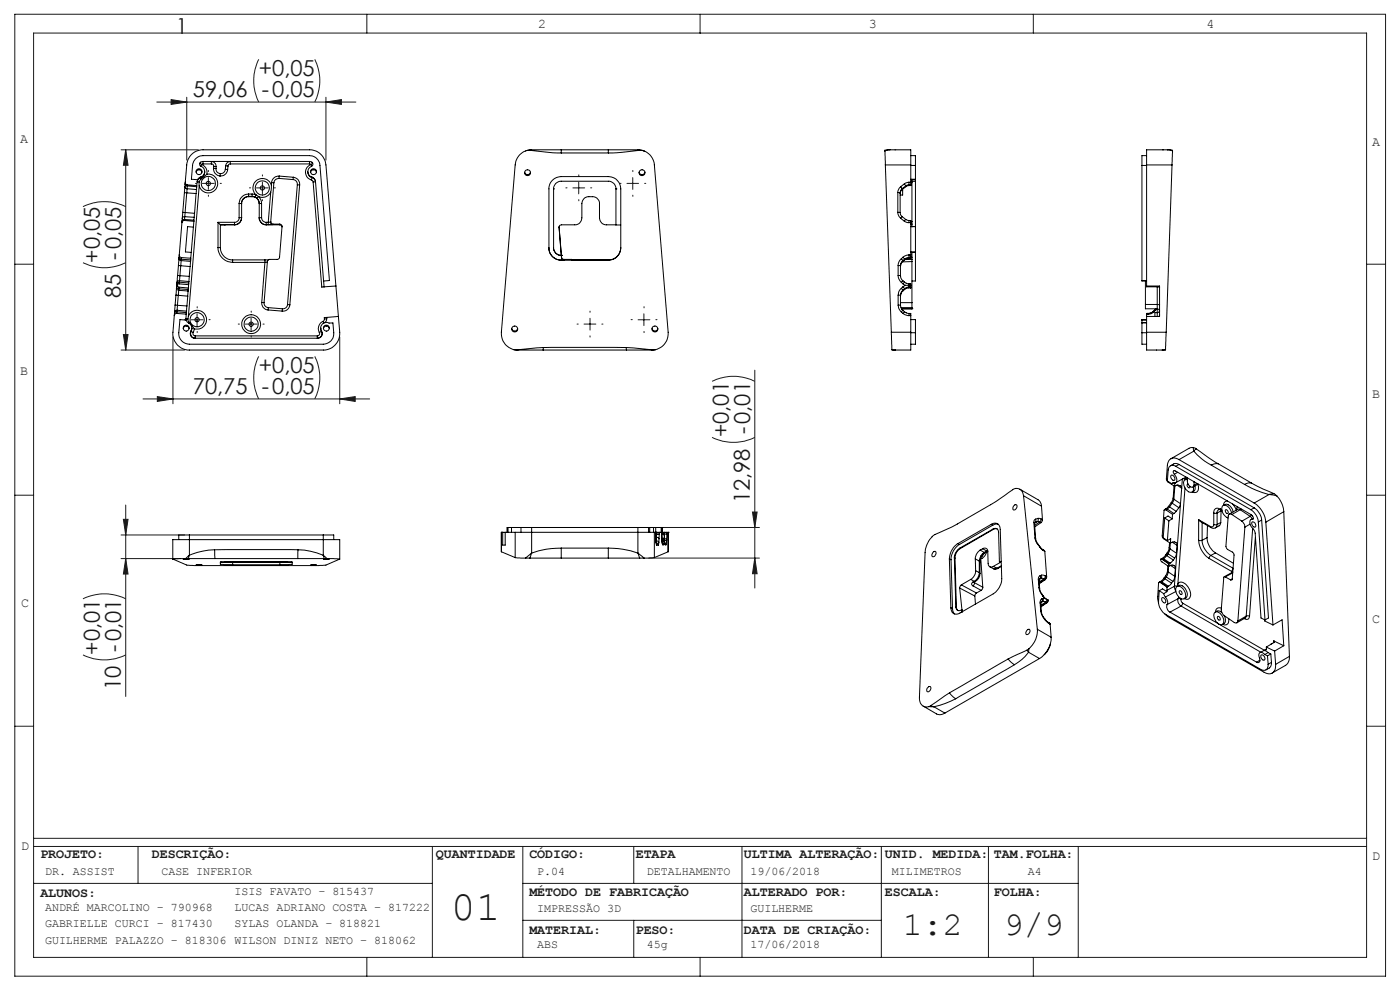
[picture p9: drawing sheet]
<svg xmlns="http://www.w3.org/2000/svg" width="297mm" height="210mm" viewBox="0 0 297 210" stroke-linecap="round" stroke-linejoin="round" font-family="sans-serif">
<g fill="none" stroke="#191924" stroke-width=".21">
<path d="M3.1 3h290.8v204.1h-290.8zM7.1 7h282.8v196.1h-282.8zM54.9 12.6a10.2 10.2 0 0 0 0 9.1M66.8 12.6a10.2 10.2 0 0 1 0 9.1M77.8 3v4M148.5 3v4M219.2 3v4M25.7 31.8h16.4M26.7 31.8l.5 3.3h-1zM26.7 31.8v42.5M33.3 21.7h42.2M36.3 21.1l3.3 .6-3.3 .4z"/>
<path d="M39.6 20.6v13.4M42.9 38.9h2.5M44.2 37.7v2.5M54.4 39.9h2.5M55.7 38.6v2.5M69.1 20.6v13.4M69.1 21.7l3.3-.6v1zM121.5 39.9h2.5M122.8 38.6v2.5M133 38.9h2.5M134.2 37.7v2.5M3.1 56h4"/>
<path d="M17.6 55.7a10.2 10.2 0 0 0 9.1 0M17.6 43.8a10.2 10.2 0 0 1 9.1 0M289.9 56h4M25.7 74.3h13.5M26.2 71h1l-.5 3.3zM36.7 71.5v14.1M40.6 67.8h2.5M41.8 66.6v2.5M52 68.7h2.5M53.3 67.5v2.5M54.9 75.6a10.2 10.2 0 0 0 0 9M66.8 75.6a10.2 10.2 0 0 1 0 9"/>
<path d="M72.1 71.5v14.1M123.9 68.7h2.5M125.2 67.5v2.5M135.4 67.8h2.5M136.6 66.6v2.5M160.1 78.5v46.2M30.3 84.6h48.1M33.4 84.1l3.3 .5-3.3 .6zM72.1 84.6l3.3-.5v1.1zM151.1 92.8a10.2 10.2 0 0 0 9 0M151.1 80.9a10.2 10.2 0 0 1 9 0M3.1 105h4"/>
<path d="M25.7 113.5h13.5M25.7 118.5h12.6M26.2 110.2h1l-.5 3.3zM26.7 118.5l.5 3.3h-1zM26.7 107.1v40.6M137.6 118.4h23.5M139.7 111.9h21.4M159.6 108.6h1l-.5 3.3zM160.1 118.4l.5 3.3h-1zM289.9 105h4M17.6 138.9a10.2 10.2 0 0 0 9.1 0M17.6 127a10.2 10.2 0 0 1 9.1 0"/>
<path d="M3.1 154h4M289.9 154h4M7.1 179.6h282.8M7.1 177.8h282.8M29.3 179.6v7.8M91.7 179.6v23.5M110.9 179.6v23.5M134.4 179.6v7.8M157.4 179.6v23.5M187 179.6v23.5M209.7 179.6v23.5M228.7 179.6v23.5"/>
<path d="M7.1 187.4h84.6M110.9 187.4h117.8M110.9 195.2h76.1M134.4 195.2v7.9M77.8 203.1v4M148.5 203.1v4M219.2 203.1v4"/>
</g>
<g fill="none" stroke="#191924" stroke-width=".21" stroke-dasharray="15.2 1.3 1.3 1.3">
<path d="M41.7 38.9h-.2M44.2 36.4v-.2M46.7 38.9h.3M53.2 39.8h-.3M55.7 37.3v-.2M58.2 39.8h.2M120.3 39.8h-.3M122.8 37.3v-.2M125.3 39.8h.2M131.8 38.9h-.3M134.3 36.4v-.2M136.8 38.9h.2"/>
<path d="M44.2 41.4v.3M55.7 42.3v.3M122.8 42.3v.3M134.3 41.4v.3M39.3 67.8h-.2M41.8 65.3v-.2M41.8 70.3v.3M44.3 67.8h.3M50.8 68.7h-.3M53.3 66.2v-.2M53.3 71.2v.3M55.8 68.7h.2"/>
<path d="M122.7 68.7h-.3M125.2 66.2v-.2M125.2 71.2v.3M127.7 68.7h.2M134.1 67.8h-.2M136.6 65.3v-.2M136.6 70.3v.3M139.1 67.8h.3"/>
</g>
<g fill="#191924">
<path d="M36.3 21.1l3.3 .6-3.3 .4zM69.1 21.7l3.3-.6v1z"/>
<path d="M33.4 84.1l3.3 .5-3.3 .6zM72.1 84.6l3.3-.5v1.1z"/>
<path d="M160.1 118.4l.5 3.3h-1zM159.6 108.6h1l-.5 3.3z"/>
<path d="M26.7 31.8l.5 3.3h-1zM26.2 71h1l-.5 3.3zM26.2 110.2h1l-.5 3.3zM26.7 118.5l.5 3.3h-1z"/>
</g>
<g fill="none" stroke="#000" stroke-width=".21">
<path d="M39.2 39.6l.2 .4h.3M39.2 39.6l-.1 1.2M39.3 39l.2 .4h.2M39.3 39l-.1 .6M39.3 38.7a.49 .49 0 0 0 .5 .5M39.3 38.7l.3-3.7a3.4 3.4 0 0 1 3.5-3.2h22.6a3.5 3.5 0 0 1 3.4 3.2l2.2 25.7M39.3 38.7v.3M39.7 39.4l2 .2M39.7 39.4v.6M39.8 39.2l-.1 .2M39.8 39.2l1.9 .2M41.6 36.5a.6 .6 0 0 1 .6-.5 .6 .6 0 0 1 .6 .5"/>
<path d="M41.7 39.4v.2M41.7 39.6v.6M41.8 38.6h.5M41.9 38.1l-1.3-.1 .3-2.9a2.23 2.23 0 0 1 2.2-2.1h22.6a2.21 2.21 0 0 1 2.2 2.1l2 24.4-1.2 .1M41.9 38.1h.1M41.9 38.1l-.2 1.3M42.3 38.6v.8M42.3 39.4l-2.3 27.7M42.4 34.6l.4 .3M42.5 37.6l-.6 .5M42.5 37.7l-.4 .3-.2 .4M42.5 37.7l.1 .3"/>
<path d="M42.5 37.6v.1M42.6 38l-.3 .6M42.8 34.9a1.72 1.72 0 0 1 1.1 2.1M42.8 34.9l-.2 .4M43.1 34.2a.57 .57 0 0 0-.7 .5 .57 .57 0 0 0 .5 .7 1.21 1.21 0 0 1 .5 1.2 1.21 1.21 0 0 1-.9 1M43.1 34.2v.6M43.1 34.8l-.3 .1M43.1 34.2h22.6M43.1 34.8h1.7M43.4 36.4a1.15 1.15 0 0 1-.9 1.3M43.9 37l-1.3 1M43.9 37a1.99 1.99 0 0 1 2.2 1.6 1.99 1.99 0 0 1-1.5 2.3 1.99 1.99 0 0 1-2.3-1.5"/>
<path d="M44.8 34.8v-.4a.83 .83 0 0 1 1.1 .9M44.8 34.8a.44 .44 0 0 1 .5 .5M45.3 35.7a1.53 1.53 0 0 0 1.4 1.7M45.3 35.7l.5 .1M45.3 35.3h.6M45.3 35.3v.4M45.8 35.8a.97 .97 0 0 0 .9 1M45.9 35.3l-.1 .5M46.7 36.8v.6M47.8 35.9a.97 .97 0 0 1-1.1 .9M47.8 35.9l.5 .1M47.9 35.2h.5"/>
<path d="M47.9 35.2l-.1 .7M48.3 36a1.52 1.52 0 0 1-1.6 1.4M48.4 35.2l-.1 .8M48.9 34.8v-.4a.75 .75 0 0 0-1 .8M48.9 34.8a.43 .43 0 0 0-.5 .4M48.9 34.8h16.8M57.6 39.3a2.01 2.01 0 0 0-3-1.1 2.01 2.01 0 0 0-.3 3.1M57.6 39.3l-.2 1.5M57.6 38.7l.5 .1M57.6 38.7v.6M58.1 38.8l-.7 8.2M59.2 37.8a1.03 1.03 0 0 0-1.1 1"/>
<path d="M59.2 37.8l3 .3M59.2 37.4a1.53 1.53 0 0 0-1.6 1.3M59.2 37.4v.4M59.2 37.4l3 .2M62.2 38.1a.97 .97 0 0 1 .9 1.1M62.2 37.6v.5M62.2 37.6a1.47 1.47 0 0 1 1.4 1.6M63.1 39.2h.5M63.1 39.2l-2.1 25.4M63.6 39.2l-2.1 25.5M65.3 36.4a1.25 1.25 0 0 0 .9 1.3M65.7 34.2a.58 .58 0 0 1 .6 .5 .58 .58 0 0 1-.4 .7 1.19 1.19 0 0 0-.6 1.2 1.19 1.19 0 0 0 .9 1"/>
<path d="M65.7 34.2v.6M65.7 34.8l.3 .1M65.9 36.5a.62 .62 0 0 1 .6-.5 .62 .62 0 0 1 .6 .5M66 34.9a1.69 1.69 0 0 0-1.2 1.7 1.69 1.69 0 0 0 1.2 1.6M66 34.9l.1 .4M66 38.2l.4 .4M66.2 37.6l.5 .4 .2 .4 1.8 21.2M66.2 37.7a.7 .7 0 0 1 .7 .9h-.5M66.2 37.7l-.2 .5M66.2 37.6v.1M66.3 34.6l-.3 .3M66.4 38.6l1.9 22.3 .5-.1"/>
<path d="M111.3 36.5a.63 .63 0 0 0 .6 .5 .63 .63 0 0 0 .6-.5M112.4 31.9a3.3 3.3 0 0 0-3.1 3.1l-2.9 35.5a3.6 3.6 0 0 0 2.6 3.7M112.4 31.9l4.9 .5h1.8M112.8 31.8l-.4 .1M112.8 31.8h6.3M112.8 31.8l-1.1 .2M119.1 32.4h9.9M119.1 31.8v.6M119.1 31.8h9.9M129 31.8v.6M129 31.8h6.3M135.3 31.8l.4 .1"/>
<path d="M135.3 31.8l1.3 .2M135.6 36.5a.63 .63 0 0 0 .6 .5 .63 .63 0 0 0 .6-.5M135.7 31.9l-4.9 .5h-1.8M135.7 31.9l.9 .1M136.6 32a3.5 3.5 0 0 1 2.2 3l2.9 35.5a3.6 3.6 0 0 1-2.6 3.7M187.7 32l.1 3M187.7 31.9v.1M187.8 35h5.4M187.8 35l1.3 35.5M188.8 31.8h-1.1M188.8 31.8l-1.1 .2M188.8 31.8h4.4v3.2"/>
<path d="M189.8 31.8h.1M191.1 39.6l-.4 .4-.2 .8M191.1 39.6l.3 .4M191.8 39l.4 .4M191.8 39l-.7 .6M192.2 39.4l-.8 .6M192.2 39.6l-.8 .6M192.2 39.4v.2M192.8 38.7l-1 .3M192.8 38.7v.5M192.8 39.2l-.6 .2M192.8 39.4l-.6 .2"/>
<path d="M192.8 38.7h.4M192.8 39.2v.2M192.8 39.2h.4M193.2 38.7v.5M193.2 33h1v2.1M193.2 35v3.7M193.2 39.2v.2h-.4M193.2 35.1h1M193.2 38h1M193.2 38.8h.3M193.5 38.1v.7M193.5 38.8v8.2"/>
<path d="M194.2 38.2v.2M194.2 35.1v3h-1M194.2 38.4v21.2h-.7M194.2 38.4l-.7 .1M242.3 35.1h.9M242.3 35.1v24.5h.9M243.2 33h-.9v2.1M243.2 35h5.4M243.2 35v25.8h2.3M246.6 31.8h.1M247.6 31.8h.9l.2 .2M247.6 31.8l1.1 .2"/>
<path d="M247.6 31.8h-4.4v3.2M248.6 35l-1.2 35.5M248.7 32l-.1 3M37.5 59.9v.3M37.7 58.4l.5 .1M37.7 58.4l-.2 1.5M37.9 56.3l.4 .1M37.9 56.3l-.2 2.1M38 54.9l.1 .3 .3 .1M38 54.9l-.1 1.4M38 54.6l.1 .2 .4 .2M38 54.6v.3"/>
<path d="M38 54.1l.1 .3 .4 .2M38 54.1v.5M38.1 59.9h-.4l-.2 .3M38.1 59.5l-.3 .1-.3 .3M38.1 59.9l-.1 .3M38.1 59.9l1.9 .1M38.1 59.5v.4M38.1 59.5l2 .2M38.2 58.5l-.1 1M38.2 58.5l1.9 .1M38.3 56.4l2 .1M38.3 56.4l-.1 2.1"/>
<path d="M38.4 55.3l-.1 1.1M38.4 55.3l2 .1M38.5 55l2 .1M38.5 55l-.1 .3M38.5 54.6v.4M38.5 54.6l2 .2M38.6 47.2l-.6 6.9M38.6 46.9v.3M38.7 46.3l-.1 .6M38.8 45l.5 .1M38.8 45l-.1 1.3M39.1 46.8h-.3l-.2 .4"/>
<path d="M39.1 40.8l.5 .1M39.1 46.8l2 .1M39.1 40.8l-.3 4.2M39.2 46.6h-.4l-.2 .3M39.2 46.6l-.1 .2M39.2 46.6l1.9 .1M39.2 46h-.4l-.1 .3M39.2 46v.6M39.2 46l2 .1M39.3 45.1l-.1 .9M39.3 45.1l2 .2M39.6 40.9l2 .2"/>
<path d="M39.6 40.9l-.3 4.2M39.7 40l-.1 .9M39.7 40l2 .2M40.1 59.7l-.1 .3M40.1 58.6v1.1M40.3 56.5l-.2 2.1M40.4 55.4l-.1 1.1M40.5 54.8v.3M40.5 55.1l-.1 .3M41 48.2l-1.2-.1-.5 5.3 1.3 .1M41.1 46.7v.2M41.1 46.9l-.6 7.9"/>
<path d="M41.2 46.1l-.1 .6M41.3 45.3l-.1 .8M41.6 41.1l-.3 4.2M41.7 40.2l-.1 .9M46.2 52.5a3.1 3.1 0 0 0 3.2 3.2M46.2 52.5h.5M46.2 47.2l.5 .5M46.2 47.2h3.5M46.2 47.2v5.3M46.7 47.7h.1M46.7 52.5a2.64 2.64 0 0 0 2.7 2.6M46.7 47.7h3"/>
<path d="M46.7 47.7v4.8M49.4 55.1v.6M49.4 55.1h6.8M49.4 55.7h6.8M49.7 47.2v.5M49.7 47.7h-3M49.7 47.7h.1M50.7 46.2a.96 .96 0 0 1-1 1M50.7 43.2h.6M50.7 46.2h.6M50.7 43.2v3M51.3 46.2a1.49 1.49 0 0 1-1.6 1.5"/>
<path d="M51.3 43.2v3M52.7 41.2a2.03 2.03 0 0 0-2 2M52.7 41.7a1.49 1.49 0 0 0-1.4 1.5M52.7 41.2v.5M52.7 41.7a1.43 1.43 0 0 0-1.4 1.5M52.7 41.2h.8M52.7 41.7h.8M52.7 41.7h.1M53.5 41.2l.8 .1M53.5 41.2v.5M53.5 41.7l.6 .1M53.5 41.7a1.43 1.43 0 0 1 1.5 1.5"/>
<path d="M53.5 41.7h.1M54.1 41.8l.4 .2M54.3 41.3l-.2 .5M54.3 41.3l.6 .4M54.5 42l.4 .7 .1 .5M54.9 41.7l-.4 .3M54.9 41.7l.5 .8 .1 .7M55 43.2h.5M55 46.2h.5M55 46.2a1.49 1.49 0 0 0 1.5 1.5M55 43.2v3M55.5 46.2a.96 .96 0 0 0 1 1"/>
<path d="M55.5 43.2v3M56.2 55.1h.7M56.2 55.1v.6M56.2 55.7l-.7 8.5M56.5 47.2v.5M56.5 47.7h2.8M56.5 47.7h.1M56.5 47.7h.4M56.5 47.2h.4M56.7 55.6l-.5 .1M56.9 47.2v.5M57.4 47.1a.44 .44 0 0 0 .5 .5"/>
<path d="M57.4 47l.2 .4 .3 .1M57.4 47.1l-.5 .1M57.4 40.8a1.94 1.94 0 0 1-2.5 .9M57.4 47v.1M57.4 40.8l-.5 6.4M57.9 47.6l-1 .1M57.9 47.5v.1M57.9 47.5h1.4M59.3 47.5l.4 .2 .1 .4-.5 6.6-.4 .3h-1.7l-.5 .4-.7 8.8M59.3 47.7l.3 .1 .2 .3M59.3 47.5v.2M68.7 59.6l.1 1.2"/>
<path d="M116.5 52.6a2.53 2.53 0 0 0 2.6 2.6M117.4 40.1a1.57 1.57 0 0 1 1.7-1.7h9.9a1.57 1.57 0 0 1 1.7 1.7M117.4 52.6a1.57 1.57 0 0 0 1.7 1.6M117.4 52.6a1.63 1.63 0 0 0 1.7 1.6M117.4 40.1h.1M117.4 40.1v12.5M118.6 48.3l.5 5.9M118.6 48.3l.5 6.3M119.1 55.2a2.59 2.59 0 0 1-2.6-2.6v-12.5a2.59 2.59 0 0 1 2.6-2.6h9.9a2.65 2.65 0 0 1 2.7 2.6v12.5a2.65 2.65 0 0 1-2.7 2.6M119.1 54.2h.1M119.1 55.2h.5M119.1 55.2h9.9"/>
<path d="M119.1 54.2v.5M119.1 55.2h.1M119.1 54.7a.43 .43 0 0 0 .5 .5M119.1 54.6l.2 .4h.3M119.1 54.6v.1M119.6 55h1.6M119.6 55v.2M121.2 55.1h1M121.2 55l.3 .1M121.2 55v.1M122.2 55.1h.1M122.2 55.1h6.8"/>
<path d="M129 55.1h.1M129 55.1v.1M130.7 47.7h-2a1.43 1.43 0 0 1-1.5-1.5v-3a1.49 1.49 0 0 0-1.5-1.5 1.67 1.67 0 0 0-2.2 1.3l-.1 3.2a1.49 1.49 0 0 1-1.5 1.5h-2.8a.49 .49 0 0 0-.5 .6M130.7 40.1h.1M130.7 40.1v7.6h1M131.7 52.5a2.64 2.64 0 0 1-2.7 2.6M190.5 45l.1 .7 .5 .6M190.5 45l.5 .1M190.5 40.8l.5 .1M190.5 40.8v4.2M190.5 58.4a1.99 1.99 0 0 0 .7 1.5M190.5 58.4l.5 .1"/>
<path d="M190.5 56.3l.5 .1M190.5 56.3v2.1M191 45.1l.1 .5 .3 .4M191 40.9v4.2M191 58.5l.1 .4 .4 .6M191 56.4v2.1M191.1 46.3l.7 .6M191.2 40.4h.3M191.2 54.9a1.84 1.84 0 0 0-.7 1.4M191.2 54.9l.3 .4M191.2 59.9l.4 .3M191.4 40l-.3 .4-.1 .5"/>
<path d="M191.4 40.2l-.3 .4-.1 .5M191.4 46l-.3 .3M191.4 46l.8 .6M191.4 40v.2M191.5 40.1v.3M191.5 40.4v1h-.5M191.5 55.3l-.4 .6-.1 .5M191.5 55.4l-.4 .7-.1 .4M191.5 59.5l-.3 .4M191.5 59.5l.4 .4M191.5 55.3v.1M191.6 54.6l.3 .4"/>
<path d="M191.6 54.6l-.4 .3M191.8 46.9l1 .3M191.9 59.9l.9 .3M191.9 59.9l-.3 .3M191.9 55v.1M191.9 55l-.4 .3M191.9 55.1l-.4 .3M192.2 46.6l.6 .2M192.2 46.6l-.4 .3M192.8 54.1h-.5l-.7 .5M192.8 54.6l-.5 .1-.4 .3M192.8 54.1v.5"/>
<path d="M192.8 54.8l-.9 .3M192.8 46.8h.4v.4M192.8 46.8v.4M192.8 47.2h.4M192.8 54.1h.3M192.8 54.6v.2M192.8 54.6h.3M192.8 54.8h.3M193.1 54.1h.1M193.1 54.6h.1M193.1 54.1v.5M193.1 54.6v.2"/>
<path d="M193.2 54.1v.5M193.2 54.6l-.1 .2M193.2 47.5h.3M193.2 47.2v6.9M193.2 48.1h1M193.2 53.4h1M193.2 53.5h1M193.2 47h.3M193.2 54.6h.3M193.5 55v.5M193.5 47v.5M193.5 54.6v.4"/>
<path d="M193.5 48.1h.1M193.5 47.5v.6M193.5 53.5v1.1M193.5 55.5v8.7M193.5 55l-1.5 .1M193.5 55.5l-2.1 .1M242.3 59.5h.9M243 59.6v5M37 66.5v.4M37 66.2v.3M37.1 64.7l.5 .1M37.1 64.7l-.1 1.5"/>
<path d="M37.3 62.6h.5M37.3 62.6l-.2 2.1M37.4 61.2l.2 .2 .3 .2M37.4 61.2l-.1 1.4M37.5 60.8l.1 .3 .3 .2M37.5 60.8l-.1 .4M37.5 66.5l-.3 .1-.2 .3M37.5 60.5h.1M37.5 60.5v.3M37.5 66.5l2 .1M37.5 60.2v.3M37.5 66.1l-.3 .1-.2 .3"/>
<path d="M37.5 66.1v.4M37.5 66.1l2 .2M37.6 65.8l-.4 .1-.2 .3M37.6 65.8l-.1 .3M37.6 65.8l1.9 .2M37.6 64.8v1M37.6 64.8l2.1 .1M37.8 62.6l2 .2M37.8 62.6l-.2 2.2M37.9 61.6l-.1 1M37.9 61.3l2 .1M37.9 61.6l2 .1"/>
<path d="M37.9 61.3v.3M38 60.9l-.1 .4M38 60.9l2 .2M38 60.2a.37 .37 0 0 0-.5 .3 .37 .37 0 0 0 .5 .4M38 60.2l2 .2M38.9 69.7a.62 .62 0 0 1 .6-.5 .62 .62 0 0 1 .6 .5M39.4 67.6l.5 .1M39.5 67.9l.2 .4a1.29 1.29 0 0 1 .8 1.9M39.5 67.9l-1.3-.1-.3 2.8a2.29 2.29 0 0 0 2.3 2.4h28.4a2.24 2.24 0 0 0 2.2-2.4l-.2-2.1h-.8a1.19 1.19 0 0 0-1.4 .3 1.19 1.19 0 0 0-.2 1.4M39.5 66.6v1.3M39.5 66.3v.3M39.5 66v.3"/>
<path d="M39.7 64.9l-.2 1.1M39.8 62.8l-.1 2.1M39.9 67.7l.2 .7M39.9 61.7l-.1 1.1M39.9 61.4v.3M40 61.1l-.1 .3M40 67.1a2 2 0 0 1 2.5-1.1 2 2 0 0 1 1.2 2.5 2 2 0 0 1-2.5 1.2M40 67.1l-.1 .6M40 60.4v.7M40 60v.4M40.1 68.4l1.1 1.3M40.1 68.4l-.1 .1"/>
<path d="M40.5 70.2a1 1 0 0 0 .9 1.5h26a.98 .98 0 0 0 .8-1.5M40.5 70.2v.1M40.5 70.3a.91 .91 0 0 0 .1 1 .91 .91 0 0 0 .8 .4v-.4M40.5 70.3l.5 .2M40.7 69.6l-.2 .7M41 70.5v.5l.4 .3M41.2 69.7l-.2 .8M41.4 71.3h25.9M55.5 64.2h.5M55.5 64.2a1.42 1.42 0 0 0 1.4 1.5M56 64.2a.96 .96 0 0 0 .9 1.1M56.9 65.7l3 .3"/>
<path d="M56.9 65.3v.4M56.9 65.3l3 .2M59.9 65.5v.5M61 64.6a.97 .97 0 0 1-1.1 .9M61 64.6l.5 .1M61.5 64.7a1.47 1.47 0 0 1-1.6 1.3M67.7 70.5v.5l-.4 .3M68.1 69.6l.1 .7M68.2 70.3a.9 .9 0 0 1 0 1 .9 .9 0 0 1-.9 .4v-.4M68.2 70.3l-.5 .2M68.2 70.2v.1M68.5 68.2a1.7 1.7 0 0 0-.8 2.3"/>
<path d="M68.5 68.2l.2 .3M68.6 69.7a.62 .62 0 0 1 .6-.5 .62 .62 0 0 1 .7 .5M68.8 67.7l-.3 .5M69.3 67.3a1 1 0 0 1-.4 1.2M69.3 67.3l-.5 .1v.3M69.3 67.6l-.5 .1M71.3 60.7l.8 9.8a3.5 3.5 0 0 1-3.5 3.8h-28.4a3.5 3.5 0 0 1-3.5-3.8l.3-3.6M71.3 60.7l-2.5 .1M71.8 67.1l-2.5 .2M108.6 69.7a.62 .62 0 0 0 .6 .5 .62 .62 0 0 0 .6-.5M109 74.2h.6M109 74.2l.9 .1"/>
<path d="M109.6 74.2l.3 .1M109.9 74.3h5.3M115.2 74.3h17.7M115.3 73.7h17.6M115.3 73.7l-5.7 .5M115.3 73.7l-.1 .6M132.9 73.7l5.6 .5M132.9 73.7v.6M132.9 74.3h5.4M138.3 69.7a.62 .62 0 0 0 .6 .5 .62 .62 0 0 0 .7-.5M138.5 74.2l-.2 .1M139.1 74.2h-.6"/>
<path d="M139.1 74.2l-.8 .1M189.1 70.5l.1 3.7M189.1 70.5h4.1M189.2 74.2l.7 .1M189.2 74.2h.1M190.5 64.7a1.99 1.99 0 0 0 .7 1.5M190.5 64.7l.5 .1M190.5 62.6h.5M190.5 62.6v2.1M191 64.8l.2 .5 .3 .5M191 62.6v2.2M191 64.2h2.5"/>
<path d="M191.1 65.3h2.4M191.2 61.2a1.84 1.84 0 0 0-.7 1.4M191.2 61.2l.3 .4M191.2 66.2l.4 .3M191.3 65.5h2.2M191.5 61.6l-.3 .4-.2 .6M191.5 61.7l-.3 .5-.2 .6M191.5 65.8l-.3 .4M191.5 65.8l.4 .3M191.5 61.6v.1M191.6 60.2l.5 .3M191.6 66.5l.4 .3 .8 .1"/>
<path d="M191.6 60.8l.3 .5M191.6 60.8l-.4 .4M191.9 66.1l.9 .4M191.9 66.1l-.3 .4M191.9 61.3l-.4 .3M191.9 61.4l-.4 .3M191.9 61.3v.1M192.1 60.5l-.5 .3M192.1 60.5h.7M192.8 66.5h.4v.4M192.8 60.5v.4M192.8 60.9l-.5 .1-.4 .3"/>
<path d="M192.8 60.2h.4v.3M192.8 61.1l-.9 .3M192.8 66.5v.4M192.8 60.2v.3M192.8 66.9h.3M192.8 60.5h.4M192.8 60.9h.3M192.8 60.9v.2M192.8 61.1h.3M193.1 66.9h.1M193.1 60.9h.1M193.1 60.2v.7"/>
<path d="M193.1 66.5v.4M193.1 60.9v.2M193.2 70.5v3.8h-3.3M193.2 60.5v.4M193.2 60.9l-.1 .2M193.2 66.9v3.6M193.2 70.6h1M193.2 67.8h1v2.8M193.5 64.2v1.1M193.5 65.5h.1M193.5 65.3v.2M194.2 70.6v2.4h-1"/>
<path d="M242.3 70.6v2.4h.9M242.3 68.4v.1M242.3 67.9v.5M242.3 70.6h.9M242.3 68.4h.9M242.3 68.5h.9M242.3 68.5v2.1M242.3 67.9h.9M243 64.6v.9h2.5M243 64.6h2.5M243.2 70.5v3.8h3.4M243.2 66.6l.1 .1"/>
<path d="M243.2 66.5h.1M243.2 66.5h.4M243.2 70.5h4.2M243.2 67.8l-.9 .1M243.2 60.7h2.8v6.4h-2.8M243.2 66.5v4M243.3 66.5h.1M243.3 66.7h.3M243.3 66.5v.2M243.6 66.5h.1M243.6 66.5v.2M244.6 66.1l-1 .4"/>
<path d="M244.6 66.3l-1 .4M244.6 66.1h.1M244.6 66.1v.2M244.9 65.8h.1M244.9 65.8l-.3 .3M244.9 66l-.3 .3M244.9 65.8v.2M245.2 65.5l-.3 .3M245.3 65.5l-.4 .5M245.4 74.3h.1M245.5 65.5l.4 .2 .1 .3M245.5 60.8l.5 .1"/>
<path d="M245.5 64.6l.5 .1M245.5 66.3h-.5v.8M245.5 64.6v.9M245.5 66.3v.8M245.5 60.8v3.8M245.5 65.5v.8M246 66.8l-.1 .3M246 65.9l-.2 .3-.3 .1M247.3 74.2l-.7 .1M247.3 74.2h.1M247.4 70.5l-.1 3.7M249.4 98.9a.98 .98 0 0 0-1-.1 .98 .98 0 0 0-.6 .9l-.1 2.3 .9 .6"/>
<path d="M249.4 98.9l16 9.2M250.1 97.5a1.49 1.49 0 0 0-1.6-.2 1.49 1.49 0 0 0-.8 1.4l-.2 3.1 .3 .4 1.4 .9M250.1 98.5l-.8-.2-1 .5M250.1 97.5l16 9.2M250.1 98.5l16 9.2M250.1 98.5l-.7 .4M253.1 94.9l.2 .8M253.1 94.9l-.9 .2-3.8 2.2M253.1 94.9l.7 .3M253.3 95.7l1.6 1.6 2.1 1.4M253.3 95.7l-3.2 1.8M253.8 95.2l-.5 .5"/>
<path d="M253.8 95.2l4.6 3.2M257 98.7l7 4.1M258.4 98.4h-.9l-.5 .3M258.4 98.4l7.1 4.1M36.7 118.6v-4.1h35.4v4.1M38.9 118.6h1.2zM39.4 118.5l-2.7 .1 2.9 1.3 1.5 .1 27.3-.1h.7l3-1.3M39.4 118.5h.5M39.9 118.5h5.7M40.2 117.8l-.3 .7M40.2 117.8l-.8 .7M40.2 113.5h-2.3v1"/>
<path d="M40.2 113.5v4.3M40.2 113.5h28.4M41.6 119.8h1.3zM45.5 116.6a14.8 14.8 0 0 0-5.3 1.2M45.5 116.6l.1 1.9M45.5 116.6h17.7M45.6 118.5h17.5M46.8 119.2l2.6 .1M47.7 119.2l1.7 .1M47.7 119.2h.1M49.4 119.2h-2.7l.1 .5 2.6 .1M49.4 119.8h10"/>
<path d="M49.4 119.2h10M49.4 119.3h10M49.4 119.2v.6M59.4 119.2h2.6l-.1 .5-2.5 .1M59.4 119.2v.6M61 119.2l-1.6 .1M61 119.2h.1M61.9 119.2l-2.5 .1M63.1 118.5h5.7M63.2 116.6l-.1 1.9M63.2 116.6a14.7 14.7 0 0 1 5.4 1.2M65.9 119.8h1.2z"/>
<path d="M68.6 117.8l.2 .7M68.6 117.8l.8 .7M68.6 113.5h2.2v1M68.6 113.5v4.3M68.6 118.6h1.3zM68.8 118.5h.6M69.4 118.5l2.7 .1M106.4 112.9h.1M106.4 112.9v4.1l2.9 1.3M106.4 112.9h2.9M106.6 112.9v2.7h.6v-2.7M107.8 111.9v1"/>
<path d="M108.5 111.9v1M109.3 112.9h29.5M109.3 118.3l2.2 .1M109.3 112.9v5.4M110.5 111.9h2.3M110.5 111.9h-2.9v1M110.5 111.9v1M111.5 118.4h.9M112.4 118.4h6.7M112.8 117.3l-.4 1.1M112.8 117.3l-1.3 1.1M112.8 111.9v5.4"/>
<path d="M112.8 111.9h22.5M119.1 116.3h-1.1a16.3 16.3 0 0 0-5.2 1M119.1 116.3v2.1M119.1 116.3h9.9M119.1 118.4h9.9M129 116.3v2.1M129 116.3h1.1a17.6 17.6 0 0 1 5.2 1M129 118.4h6.7M135.3 117.3l.4 1.1M135.3 117.3l1.3 1.1M135.3 111.9h2.3M135.3 111.9v5.4"/>
<path d="M135.7 118.4h.9M137.6 111.9v1M137.6 111.9h2.9M137.8 111.9v1M138.6 111.9v1M138.8 118.3l-2.2 .1M138.8 112.9h.5M138.8 112.9v5.4M139.1 111.9v1.4M139.1 113.3l.1 1M139.1 112.9h.1M139.1 113.3h.1"/>
<path d="M139.1 114h.2M139.1 113.3h.2M139.2 114.3v.7M139.2 115v.5M139.2 115l.1 .6M139.2 115.1l.3 .2 .2 .3M139.2 115h.1M139.2 114.7h.1M139.2 114.7l.6 .3M139.2 114.7v.3M139.3 114h.3l.2 .3M139.3 115.4v.2"/>
<path d="M139.3 114l-.1 .7M139.3 113.3v.7M139.3 113.3h.5M139.3 112.9h.5M139.3 115.6h.4M139.3 112.9v.4M139.8 115l-.1 .6M139.8 114.3v.7M139.8 113.3v1M139.8 112.9h.6M139.8 112.9v.4M140.3 111.9v1"/>
<path d="M140.4 113.3v1.2M140.4 112.9v.1M140.4 113.3h.5M140.4 113h.5M140.4 113h.1M140.4 113.3h.1M140.4 114.2l.5 .3M140.4 112.9v.5M140.4 112.9h.5M140.4 114.6l.3 .1 .2 .2M140.4 114.5l.1 .4M140.5 114.9v.4"/>
<path d="M140.5 114.9l.1 .7M140.5 115.1l.3 .5M140.5 111.9h.1M140.5 111.9v1M140.5 115.3l.1 .3M140.6 115.6h.2M140.9 114.9l-.1 .7M140.9 113.3v.7M140.9 114.5v.4M140.9 112.9v.4M140.9 113.3h.1M140.9 113h.1"/>
<path d="M140.9 113.9l.2 1.7M140.9 114v.5M140.9 114v.5l.5 .4M140.9 113.3h.6M140.9 113h.6M140.9 112.9v.1M140.9 112.9h.6M140.9 114.2l.5 .3M140.9 113.3v.3M141 114.9l.1 .7M141 115.1l.3 .5M141.1 115.6h.2"/>
<path d="M141.4 114.9l-.1 .7M141.4 114.5v.4M141.5 113.3l-.1 1.2M141.5 112.9v.1M141.5 112.9h.2M141.5 113v.3M141.7 112.9h.1M141.7 112.9v4.1l-2.9 1.3M197.9 117.2a.4 .4 0 0 1 .6-.2 .4 .4 0 0 1 0 .7 .43 .43 0 0 1-.7 .4 .43 .43 0 0 1 0-.8zM201.4 118.6l.3 10.3M201.4 118.6l.4 .1M201.8 118.7l.3 10.4"/>
<path d="M202.5 118.3l.3 10.4M202.5 118.3l.1 .1M202.6 118.4l.3 10.4M203.2 115.3a4.1 4.1 0 0 0-1.8 3.3M203.2 115.3l.4 .2M203.6 116.3l-.2 .1a2.63 2.63 0 0 0-.9 1.9M203.6 115.5a3.9 3.9 0 0 0-1.8 3.2M203.6 116.3l.1 .1M203.7 116.4a2.39 2.39 0 0 0-1.1 2M206.9 118.6l.1 2.5M206.9 118.6l.9 .4M207.8 119l.1 .2"/>
<path d="M207.8 119v2.5M207.9 119.2v2.5M207.9 116.7a2.37 2.37 0 0 0-1 1.9M207.9 116.7l.9 .5M208.1 117.9l-.3 1.1M208.1 117.9l.2 .1M208.3 118l-.4 1.2M208.4 117.5l-.3 .4M208.4 117.5l.2 .1M208.5 116.4a.67 .67 0 0 1 .7-.1 .67 .67 0 0 1 .3 .7l.1 2.5a.67 .67 0 0 0 .3 .7 .67 .67 0 0 0 .8-.1M208.5 116.4l-.6 .3M208.5 116.4l.8 .5"/>
<path d="M208.6 117.6l-.3 .4M208.7 117.5l-.4 .5M208.8 117.2l-.4 .3M208.8 117.2h.3M209.1 117.2l-.5 .4M209.3 117a2.15 2.15 0 0 1-1.3 1.6l.5 6M209.3 116.9h.2l-.4 .3M209.3 116.9l-.5 .3M209.5 116.8l-.2 .1M210.3 111.2a1.18 1.18 0 0 1 1.3-.1 1.18 1.18 0 0 1 .6 1.2l.3 10.4a4 4 0 0 1-1.8 3.3l-7 4a1.18 1.18 0 0 1-1.4 .2 1.18 1.18 0 0 1-.6-1.3M210.3 111.2l-7.1 4.1M210.3 111.2l.3 .2"/>
<path d="M210.6 111.4l-7 4.1M210.6 112.2a.73 .73 0 0 1 .9 0 .73 .73 0 0 1 .3 .7l.2 6.4M210.6 112.2l-7 4.1M210.6 112.2l.1 .1M210.7 112.3l-7 4.1M211.5 112.2l-.8 .1M211.7 111.2h-.6l-.5 .2M212 119.3h.2l-1.5 .8M212.4 119.1l-.4 .2M215.2 107.2a.38 .38 0 0 1 .6 0 .38 .38 0 0 1-.1 .6 .44 .44 0 0 1-.7 .4 .44 .44 0 0 1 0-.8zM216.4 103.8l3.9 2.3 .5 .7 .1 .6M217.1 105.2a1.45 1.45 0 0 0-.7-1.4 1.45 1.45 0 0 0-1.6 .1l-3.4 2.4-8.3 4.9-4.7 2.2a4.9 4.9 0 0 0-2.1 3.8l-1.2 30.7a1.63 1.63 0 0 0 2 2"/>
<path d="M217.1 105.2l3 28.3M217.1 105.2l3.8 2.2M219.3 110.8l.2 .2M219.3 110.8l.3 3.3M219.5 111l.2 3.3M219.5 110.8v.2M219.6 114.1l.5 1.2M219.6 114.1l.1 .2M219.6 110.8h-.1M219.7 110.1l-.3 .3-.1 .4M219.7 110.1v.5l-.1 .2M219.7 114.3l.4 1"/>
<path d="M220.1 110.6l.5 .1M220.1 115.3l.6 .8M220.1 110.6l-.5 .2M220.1 110.6l-.6 .4M220.1 115.3h.1M220.2 110l.7 .1M220.2 110v.4l-.1 .2M220.2 110l-.5 .1M220.6 110.7l.2 .2M220.6 110.7l-1.1 .7M220.7 116.1l.7 .7M220.7 116.1l.6 .5"/>
<path d="M220.7 116.1h.1M220.8 110.9l-1.3 .9M220.9 110.1l-.3 .6M220.9 110.1l.3 .2M220.9 107.4l.3 2.9M221.2 110.3l-.4 .6M221.3 116.6l.4 .4M221.3 116.6l.1 .2M221.4 116.8l.3 .2M221.7 117l.3 5.3M246.3 118.6h.3M246.6 118.7h-.4l.2 .5 1.5 .9"/>
<path d="M246.6 118.5h.2M246.6 118.5l-.3 .1M246.6 118.7l1.4 .9M246.6 118.6v.1M246.6 118.6l1.4 1M246.8 118.5l1.4 .9M246.8 118.5l-.2 .1M247.1 109.9l.7-.4 .9 .6M247.1 109.9l.9 .6M247.1 109.9l-.3 4.2 .9 .6M247.3 117.7l-.7 .8M247.3 117.7l.2 .2"/>
<path d="M247.3 108.2l-.2-.1-.2 .1-.3 5.6 .3 .5 1.4 .9M247.3 107.9l.3 .1M247.3 107.9l-.2 .2M247.3 108.2l1.4 .9M247.5 117.9l-.7 .6M247.5 117.9l1.4 .9M247.6 117.3l.2 .2M247.6 117.3l-.3 .4M247.6 108l-.3 .2M247.6 108l1.4 .9M247.7 114.7l.7-.4-.1 .9M247.8 117.5l1.4 .9"/>
<path d="M247.8 117.5l-.3 .4M247.9 107.4l-.6 .5M247.9 107.4l.2 .1M248 119.6l-.1 .5M248 110.5l-.3 4.2M248 116.2l-.4 1.1M248 119.6h.1M248 116.2l.2 .2M248.1 107.5l-.5 .5M248.1 115.1l-.1 1.1M248.1 107.5l1.4 1M248.2 116.4l-.4 1.1"/>
<path d="M248.2 116.4l1.4 1M248.2 119.4l-.2 .2M248.3 115.2l.6-.3 .3 .1a.62 .62 0 0 1 .5 .7M248.3 115.2l-.1 1.2M248.3 119.9l1 .7M248.5 100.8a.71 .71 0 0 1 .6 .4 .71 .71 0 0 1 0 .7 .8 .8 0 0 1-.6-1.1zM248.5 106.6l.2 .1M248.5 106.6l-.6 .8M248.7 110.1l-.7 .4M248.7 106.7l1.4 1M248.7 106.7l-.6 .8M248.7 115l1 .7"/>
<path d="M248.7 109.1v1M248.9 105.6l-.4 1M248.9 105.6l.1 .3M248.9 118.8l-.7 .6M249 102.4l-.4 .2M249 105.9l1.4 .9-.3 .9M249 105.9l-.3 .8M249 108.9l-.3 .2M249.1 103.1l-.2 2.5M249.1 100.6l-.2-.6 .1-.1h.3l16.3 9.5a.52 .52 0 0 1 .1 .8M249.1 100.6a1.18 1.18 0 0 1 .2 1.8h-.4l-.3 .2M249.2 118.4l-.3 .4"/>
<path d="M249.2 102.4v.1M249.2 102.5v.6M249.2 103.1l-.2 2.8M249.3 102.4l-.1 .1M249.5 108.5l-.5 .4M249.6 117.4l-.4 1M249.7 102.9l1 .7-.2-.5-.6-.2-.7 .2M249.7 115.7l-.1 1.7M249.8 100.2l-.7 .4M250.1 107.7l-.6 .8M250.8 101.6l-1.7 22.8M251 101.6h.5"/>
<path d="M251.4 103.5l-1.5 20.4M251.5 101.6v.1M251.6 101.2l-2.2 1.2M251.7 101.3l-.2 .3M251.7 101.3h.1M251.9 101.3v.4a1.24 1.24 0 0 0 1.2 1.6l.2-.4M251.9 101.7a.71 .71 0 0 0-.8 .3 .71 .71 0 0 0 0 .8 1.73 1.73 0 0 0 1.8 1.6l.2-.2 .1-1M251.9 101.5l-.5 .3M252 102.7a.41 .41 0 0 0-.1 .5 .41 .41 0 0 0 .5 .2v-.2M253.3 102.2v.1M253.3 102.3v.6M253.4 102.3h-.1"/>
<path d="M253.5 103.1a.99 .99 0 0 1-.6 1.3M253.9 102.5l-.6 .4M254.1 102.7a1.22 1.22 0 0 1-.6 1.8l-.6-.2M254.2 102.7l-1.1 .6M254.3 114.6a5.1 5.1 0 0 0 2.2 3.9M254.3 110.2l.3 .4 2.3 1.3M254.3 114.6h.7M254.3 110.2l2.5 1.5M254.3 110.2v4.4M255 114.6a4.1 4.1 0 0 0 1.9 3.2M255 110.8v3.8M256.1 114a4 4 0 0 0 1.8 3.3"/>
<path d="M256.1 114l-1.1 .6M256.2 111.5l-.1 2.5M256.5 118.5l4.8 2.7M256.8 111.7l.1 .2M256.9 117.8l-.4 .7M256.9 117.8l4.7 2.7M256.9 111.9l.5 .2 .4-.1M257.5 111.3a.44 .44 0 0 1-.2 .4 .44 .44 0 0 1-.5 0M257.5 108.8h.7M257.5 111.3h.7M257.5 108.8v2.5M257.9 117.3l-1 .5"/>
<path d="M257.9 117.3l3.8 2.2M258.2 111.3l-.1 .3-.3 .4M258.2 108.8v2.5M258.9 108a.86 .86 0 0 0-1-.1 .86 .86 0 0 0-.4 .9M258.9 108l.1 .2M258.9 108l.3 .2M259 110.8l-.3 .7-.9 .5M259 110.8l-.8 .5M259 108.2a.51 .51 0 0 0-.7 0 .51 .51 0 0 0-.1 .6M259 108.2l.3 .2M259 108.4l-.8 .4M259 108.3v.1"/>
<path d="M259 108.4v2.4M259.5 107.2a1.3 1.3 0 0 1 2 .9l.1 .5M260 108.1a.45 .45 0 0 1 .5 .3 .45 .45 0 0 1-.1 .5 .55 .55 0 0 1-.4-.8zM260.4 106.3a.82 .82 0 0 0-.9 .9M261.3 108.8l-.1-.2a1.57 1.57 0 0 0-1.8-1.3 1.91 1.91 0 0 0 1.1 2.6M261.3 109.1a.44 .44 0 0 0-.5-.1 .44 .44 0 0 0-.2 .5l-.5 6.4 .1 .5 1.3 .7 .3 .6-.4 5.1M261.3 109.1l2.2 1.5M261.5 106.9l.8 1.3M262.3 108l.1 .1M262.3 108v.2M262.5 107.5l-.2 .5M263.1 108.1l-.5-.1-1.8 1.1"/>
<path d="M263.1 108.1l-1.8 1M263.1 108.1l2.1 1.4M263.3 107.9l-.2 .2M263.5 110.6l.5 .7 .1 .5M264 102.8l2.5 1.2 2.7 .9M264.1 111.8l-1.5 19.9M265.2 111.2l-1.1 .6M265.2 109.5l.5 .6M265.2 109.5l-1.7 1.1M265.4 108.1a3.7 3.7 0 0 1 1.5 2.6M265.5 102.5a1.78 1.78 0 0 0-1.5 .3M265.5 102.5l4.7 2.2"/>
<path d="M265.5 109.2l-.3 .3M265.7 110.2a.9 .9 0 0 0-.6 .7 .9 .9 0 0 0 .4 .9l.2 .3M265.7 110.7a.69 .69 0 0 1 .6 .4 .69 .69 0 0 1-.1 .7 .75 .75 0 0 1-.5-1.1zM265.7 112.1l.6 1 1.2 18 .9 .4M265.7 112.1l-1.3 18.6M265.9 110.1l-.2 .1M265.9 110l-.5 .2M266.1 106.7a5.4 5.4 0 0 1 2.4 4.1M266.1 107.7a3.7 3.7 0 0 1 1.6 2.6M266.1 107.7l-.7 .4M266.3 114l-1.2 16.7M266.9 110.7l1.5 20.8"/>
<path d="M267.7 110.3l1.4 20.8-.7 .4M267.7 110.3l-.8 .4M268.5 110.8l1.6 21.8M269.2 104.9l1.7 .3M269.2 104.9l-3.1 1.8M270.2 104.7l-1 .2M270.2 104.7l.7 .5M270.9 105.2a5.3 5.3 0 0 1 1.4 3.3M272.3 108.5l-3.8 2.3M272.3 108.5l1.2 30.7M201.7 128.9l.4 .2M202.1 129.1v.5l.4 .6"/>
<path d="M202.8 128.7a.73 .73 0 0 0 .3 .8 .73 .73 0 0 0 .9-.1M202.8 128.7l.1 .1M202.9 128.8l.3 .7M203.6 124.7l.5 4.8-.1-.1M203.6 124.7l3.2 1.7M203.9 124.1l-.3 .6M203.9 124.1l3.3 1.7M204 129.4h.1M204 129.4v.4M204 129.8h.1M206 122.9l-2.1 1.2M206 122.9l.7 .4"/>
<path d="M206.4 123.5a.43 .43 0 0 0-.3 .4 .43 .43 0 0 0 .3 .4M206.4 123.5h.3M206.4 124.3l1.7 .9M206.6 123.5l.1 .1M206.7 123.5h-.1M206.7 123.3h.2M206.7 123.3l-.3 .2M206.7 123.6l-.3 .7M206.7 123.6l1.8 1M206.7 123.4v.2M206.8 126.4l.1 1.8M206.9 123.3l-.2 .2"/>
<path d="M207 121.1a2.2 2.2 0 0 1-1 1.8M207 121.1l.8 .4M207.2 125.8l-.4 .6M207.8 121.5a2.37 2.37 0 0 1-1.1 1.8M207.8 121.5l.1 .2M207.9 121.7a1.89 1.89 0 0 1-1 1.6M208.1 125.2l-.9 .6M208.5 124.6l-.4 .6M210 120.2l.7 .4M210.7 120.1l.8 .4M211.5 120.5l.2 .1M211.5 120.5l-.8 .1"/>
<path d="M211.7 120.6l-.6 .1-.4-.1M212.4 120.1l-.7 .5M212.4 120l-.9 .5M213.9 139.8l-12.5 7.2M213.9 139.8l1.3 1.2M217.8 137.9l-3.9 1.9M217.8 133.7a.39 .39 0 0 1 .7-.2 .39 .39 0 0 1-.1 .7 .4 .4 0 0 1-.4 .4 .4 .4 0 0 1-.4-.5zM217.8 137.9l.4 .5M218.2 138.4l-.2 .2a9.3 9.3 0 0 1-2.8 2.4M218.2 138.4l2.3 1.3M218.3 137.6l-.5 .3M218.3 137.6l-.1 .8"/>
<path d="M220.1 133.5a5.1 5.1 0 0 1-1.8 4.1M220.1 133.5l2.9 1.7M220.3 123l.1 .2M220.3 123l.1 1.6M220.4 124.6l.2 .7 .3 .7M220.4 124.6l.2 .2M220.4 123.2l.2 1.6M220.5 139.7l-20.1 11.6M220.6 124.8l.4 1.2M220.6 122.8l-.2 .4M220.6 122.8l-.1 .1M220.7 122.1l-.4 .3v.6"/>
<path d="M220.7 122.1v.5l-.1 .2M220.7 127.9l.1 .2M220.7 127.9l.1 1.7M220.8 129.6l.5 1.4M220.8 129.6l.1 .1M220.8 122.7l.6 .1M220.8 128.1l.1 1.6M220.8 122.7l-.2 .1M220.8 122.7l-.3 .2M220.9 129.7l.5 1.2M220.9 122l.9 .2M220.9 122l.1 .4-.2 .3"/>
<path d="M220.9 122l-.2 .1M220.9 126l.3 .4M221 127l-.2 .2-.1 .7M221 127l.1 .4-.3 .4M221 126h-.1M221 126l.3 .4M221.2 127.6l-.4 .2v.3M221.2 127.6l.6 .1M221.2 127.6l-.4 .2M221.2 126.4l.4 .5M221.3 127v.4l-.1 .2M221.3 127h-.3"/>
<path d="M221.3 126.4l.7 .7M221.3 126.4h-.1M221.3 131l.3 .4M221.4 130.9l-.1 .1M221.4 130.9l.3 .4M221.4 122.8l.3 .1M221.4 122.8l-.9 .7M221.6 131.4l.9 .8M221.6 126.9l-.3 .1M221.6 126.9l.5 .3M221.7 131.3l.7 .7M221.7 122.9v.1"/>
<path d="M221.7 131.3l-.1 .1M221.7 122.9l-1.2 .8M221.7 123l-1.2 .8M221.8 122.2l-.1 .4-.3 .2M221.8 122.2l.2 .1M221.8 127.7l.2 .1M221.8 127.7l-1 .7M222 122.3h.1M222 122.3l-.3 .6M222 127.8l.1 .1M222 127.8l-1.2 .8M222 127.1l.4 .3"/>
<path d="M222 122.3l-.3 .7M222 127.1l.1 .1M222.1 127.9l-1.3 .8M222.1 127.2l-.3 .5M222.1 127.2l.2 .1M222.2 127.2l.1 .1M222.3 127.3l-.3 .5M222.3 127.3l.1 .1M222.4 127.4l-.3 .5M222.4 132l.1 .2M222.4 132l.2 .2M222.5 132.2l.2 .2"/>
<path d="M222.6 132.2l.2 .2M222.6 132.2l.1 .2M222.7 132.4h.1M222.8 132.4l.2 2.8M222.8 136.6l-.1 .3a3.6 3.6 0 0 1-1.2 2M223 135.2a5.5 5.5 0 0 1-2.5 4.5M245.9 125.3l-.1 2.2a3.3 3.3 0 0 0 1.6 2.9l20 11.6a1 1 0 0 0 1.2 0 1 1 0 0 0 .4-1.1M245.9 125.3l.7-.4 .9 .6M245.9 125.3l1 .6M246 123.5h.2M246 123.5h-.1M246.2 123.6l-.3-.1-.1 .2-.2 3.1 .2 1.1"/>
<path d="M246.2 123.4h.3M246.2 123.4l-.2 .1M246.2 123.6l1.4 .9M246.2 123.5v.1M246.2 123.5l1.5 1M246.5 123.4l1.4 .9M246.5 123.4l-.3 .1M246.5 126.8a.65 .65 0 0 1 .7 .4 .65 .65 0 0 1-.1 .7 .79 .79 0 0 1-.6-1.1zM246.9 125.9l.3 .7M246.9 122.6l-.7 .8M246.9 122.6l.2 .2M247.1 130.2l1 .8 20 11.6a1.48 1.48 0 0 0 1.8 .2 1.48 1.48 0 0 0 .7-1.6v-.3"/>
<path d="M247.1 122.8l-.6 .6M247.1 122.8l1.4 .9M247.2 126.6a1.51 1.51 0 0 1 .4 1.7M247.2 122.2l.2 .2M247.2 122.2l-.3 .4M247.4 122.4l1.4 .9M247.4 122.4l-.3 .4M247.5 125.2v.3M247.5 125.5l-.6 .4M247.6 128.3a1.39 1.39 0 0 0 .6 1.5M247.6 124.5l-.1 .7M247.7 124.5h-.1"/>
<path d="M247.7 121.1l-.5 1.1M247.7 121.1l.1 .2M247.8 120l-.1 1.1M247.8 121.3l-.4 1.1M247.8 121.3l1.4 1M247.9 124.3l-.2 .2M247.9 120.1h.1a.77 .77 0 0 1 .8-.2 .77 .77 0 0 1 .5 .7M247.9 120.1l-.1 1.2M248.2 129.8l18.4 10.7M248.5 123.7l-.6 .6M248.8 123.3l-.3 .4M249.1 124.4h.7"/>
<path d="M249.1 124.4l.3 .9M249.1 124.4l-1.6 .8M249.2 122.3l-.4 1M249.3 120.6l-.1 1.7M249.4 125.5l-2.2 1.1M249.6 124.5a1.66 1.66 0 0 1 1.9 1.8 .69 .69 0 0 1-.4 .7 .69 .69 0 0 1-.8-.2 1.94 1.94 0 0 1-.7-2.3zM249.9 123.9a.95 .95 0 0 1 1.6 0l.2 .2a2.2 2.2 0 0 1 .5 2.9l-.5 .1-.5-.1a1.29 1.29 0 0 0 .3-2.1 1.16 1.16 0 0 0-1.8-.5M249.9 123.9l-.1 .4M249.9 127l-2.3 1.3M249.9 127v.8l.6 .7M249.9 127h.4l.3 .2M250 126.6l-.1 .4"/>
<path d="M250.2 125.4a.41 .41 0 0 1 .5 .2 .41 .41 0 0 1-.2 .5l-.3-.4zM250.5 128.5l-2.3 1.3M250.5 128.5l17 9.9M250.6 127.2v.4l.3 .3M250.6 127v.2M250.9 127.9l-.4 .6M250.9 127.9l7.6 4.4M257.7 129.9a1.38 1.38 0 0 1 1.8 1.2 .85 .85 0 0 1 .1 .9 .85 .85 0 0 1-.7 .5 1.92 1.92 0 0 1-1.2-2.6zM257.8 129.8a.96 .96 0 0 1 1.4 .1M258.3 130.8a.41 .41 0 0 1 .5 .2 .41 .41 0 0 1-.1 .5 .55 .55 0 0 1-.4-.7zM258.7 132.4l9.5 5.5M259.1 129a.83 .83 0 0 0-.9 0 .83 .83 0 0 0-.4 .8"/>
<path d="M259.7 130.6l2.1 1.4a.44 .44 0 0 0 .5 .2 .44 .44 0 0 0 .3-.5M259.7 130.6a1.24 1.24 0 0 1-.4 1.9M259.9 122.4h-.3l-.5 7 .2 .6 .4 .6M259.9 122.4l1.2 .6M260.7 131.2a.92 .92 0 0 1-.2 1.1 .92 .92 0 0 1-1.1 .1M261.3 121.2l.2 .2M261.3 121.2v.3M261.4 122.8l-.1 .2h-.2M261.4 122.8l-.3 .2M261.5 121.4l-1.8 .9M261.5 121.4h.1M261.5 121.5l-1.6 .9"/>
<path d="M261.6 120.7l-.3 .5M264.4 130.7h.7M264.4 130.7l-.2 .3-1.8 1.1M264.4 130.7l-1.8 1M265.1 130.7a.65 .65 0 0 1-.4 .7 .65 .65 0 0 1-.8-.2M267.5 139a.61 .61 0 0 1 .7 .3 .61 .61 0 0 1-.1 .7l-.6-.5zM268.3 138l.7 .4M268.3 131.4v.3l1.8 .9M268.3 138.8a.67 .67 0 0 0-.6-.4 .67 .67 0 0 0-.6 .4v.2a1.72 1.72 0 0 1 0 1.5h-.5M268.3 138.8l.6 .3M268.6 137.8l-.3 .2M268.6 137.7l-1.3 .7"/>
<path d="M268.6 137.3l.1 .1a.45 .45 0 0 1-.4 .6M268.6 137.3l1.8 .8M268.9 139.1l.1 1.8M269 138.4l-.7 .4M269 138.4l.6 .3M269.6 138.7l.1 1.8M269.6 138.7l-.7 .4M269.9 136.5l-.4 .2M270.1 132.6l1.9-1.1 .3 5.5M270.2 136a.18 .18 0 0 1 .2 .1 .18 .18 0 0 1-.2 .2l-1.6 1M270.2 136l2.1 1M270.2 136l.1 .2"/>
<path d="M270.3 136.2v.1M270.3 136.2h.1M270.4 138.1l.2 2.8M272.3 137l-1.9 1.1M273.5 139.2a2.16 2.16 0 0 1-.8 1.9l-2.8 1.7M273.5 139.2l-2.9 1.7M195.9 149.8l2.8 1.6a1.65 1.65 0 0 0 1.7-.1M196.9 145.8a.37 .37 0 0 1 .6 0 .37 .37 0 0 1-.1 .5 .44 .44 0 0 1-.7 .4 .44 .44 0 0 1 0-.7zM197.1 149.9h1M197.4 149.7l-.3 .2M197.4 149.7l.7 .2M198.1 149.9l2.3 1.4"/>
<path d="M201.4 147l-4 2.7M201.4 147l1.3 1.2M202.7 148.2a18.2 18.2 0 0 1-4.6 1.7M215.2 141l-12.5 7.2M267.3 140l-.7 .5M269.7 140.5l-.1 .9-1 .7M269.7 140.5l-.7 .4"/>
<circle cx="42.2" cy="36.4" r=".62"/>
<circle cx="44.2" cy="38.9" r=".45"/>
<circle cx="44.2" cy="38.9" r="1.51"/>
<circle cx="55.7" cy="39.9" r="1.5"/>
<circle cx="55.7" cy="39.9" r=".45"/>
<circle cx="66.5" cy="36.4" r=".63"/>
<circle cx="111.9" cy="36.6" r=".63"/>
<circle cx="136.2" cy="36.6" r=".62"/>
<circle cx="39.5" cy="69.6" r=".63"/>
<circle cx="41.8" cy="67.8" r="1.51"/>
<circle cx="41.8" cy="67.8" r=".45"/>
<circle cx="53.3" cy="68.8" r=".45"/>
<circle cx="53.3" cy="68.8" r="2"/>
<circle cx="53.3" cy="68.8" r="1.51"/>
<circle cx="69.2" cy="69.6" r=".63"/>
<circle cx="109.2" cy="69.8" r=".63"/>
<circle cx="138.9" cy="69.8" r=".63"/>
</g>
<text font-size="8.8" fill="#191924" x="95.6" y="195.1">01</text>
<g font-size="7.1" fill="#191924">
<text x="191.6" y="198.4">1:2</text>
<text x="212.9" y="198.4">9/9</text>
</g>
<g font-size="4.7" fill="#191924">
<text x="37.3" y="7.1">1</text>
<text x="54.9" y="16.1">+0,05</text>
<text x="40.9" y="20.6">59,06 -0,05</text>
<text x="21.1" y="55.7" transform="rotate(-90 21.1 55.7)">+0,05</text>
<text x="25.6" y="63.2" transform="rotate(-90 25.6 63.2)">85 -0,05</text>
<text x="40.9" y="83.5">70,75 -0,05</text>
<text x="54.9" y="79.1">+0,05</text>
<text x="154.6" y="92.8" transform="rotate(-90 154.6 92.8)">+0,01</text>
<text x="159.1" y="106.8" transform="rotate(-90 159.1 106.8)">12,98 -0,01</text>
<text x="21.2" y="138.9" transform="rotate(-90 21.2 138.9)">+0,01</text>
<text x="25.6" y="146.4" transform="rotate(-90 25.6 146.4)">10 -0,01</text>
</g>
<g font-size="2.8" fill="#191924">
<text x="114.2" y="5.9">2</text>
<text x="184.3" y="5.9">3</text>
<text x="255.9" y="5.9">4</text>
<text x="4.3" y="30.4">A</text>
<text x="291.1" y="30.9">A</text>
<text x="4.3" y="79.6">B</text>
<text x="291.1" y="84.3">B</text>
<text x="4.5" y="128.8">C</text>
<text x="291.1" y="132.1">C</text>
<text x="4.5" y="180.2">D</text>
<text x="8.6" y="181.9">PROJETO:</text>
<text x="32.2" y="181.9">DESCRIÇÃO:</text>
<text x="92.5" y="181.9">QUANTIDADE</text>
<text x="112.3" y="181.9">CÓDIGO:</text>
<text x="134.9" y="181.9">ETAPA</text>
<text x="157.8" y="181.9">ULTIMA ALTERAÇÃO:</text>
<text x="187.7" y="181.9">UNID. MEDIDA:</text>
<text x="210.8" y="181.9">TAM.FOLHA:</text>
<text x="291.1" y="182.4">D</text>
<text x="8.6" y="190.4">ALUNOS:</text>
<text x="112.3" y="190">MÉTODO DE FABRICAÇÃO</text>
<text x="157.8" y="190">ALTERADO POR:</text>
<text x="187.7" y="190">ESCALA:</text>
<text x="210.8" y="190">FOLHA:</text>
<text x="112.3" y="198">MATERIAL:</text>
<text x="134.9" y="198">PESO:</text>
<text x="157.8" y="198">DATA DE CRIAÇÃO:</text>
</g>
<g font-size="2.5" fill="#191924">
<text x="9.6" y="185.7">DR. ASSIST</text>
<text x="34.2" y="185.7">CASE INFERIOR</text>
<text x="114" y="185.7">P.04</text>
<text x="137.2" y="185.7">DETALHAMENTO</text>
<text x="159.2" y="185.7">19/06/2018</text>
<text x="189.2" y="185.7">MILIMETROS</text>
<text x="218" y="185.7">A4</text>
<text x="49.8" y="189.8">ISIS FAVATO – 815437</text>
<text x="9.6" y="193.3">ANDRÉ MARCOLINO – 790968</text>
<text x="9.6" y="196.7">GABRIELLE CURCI – 817430</text>
<text x="49.8" y="193.3">LUCAS ADRIANO COSTA – 817222</text>
<text x="49.8" y="196.7">SYLAS OLANDA – 818821</text>
<text x="114" y="193.5">IMPRESSÃO 3D</text>
<text x="159.2" y="193.5">GUILHERME</text>
<text x="9.6" y="200.2">GUILHERME PALAZZO – 818306 WILSON DINIZ NETO – 818062</text>
<text x="114" y="201">ABS</text>
<text x="137.2" y="201">45g</text>
<text x="159.2" y="201">17/06/2018</text>
</g>
</svg>
